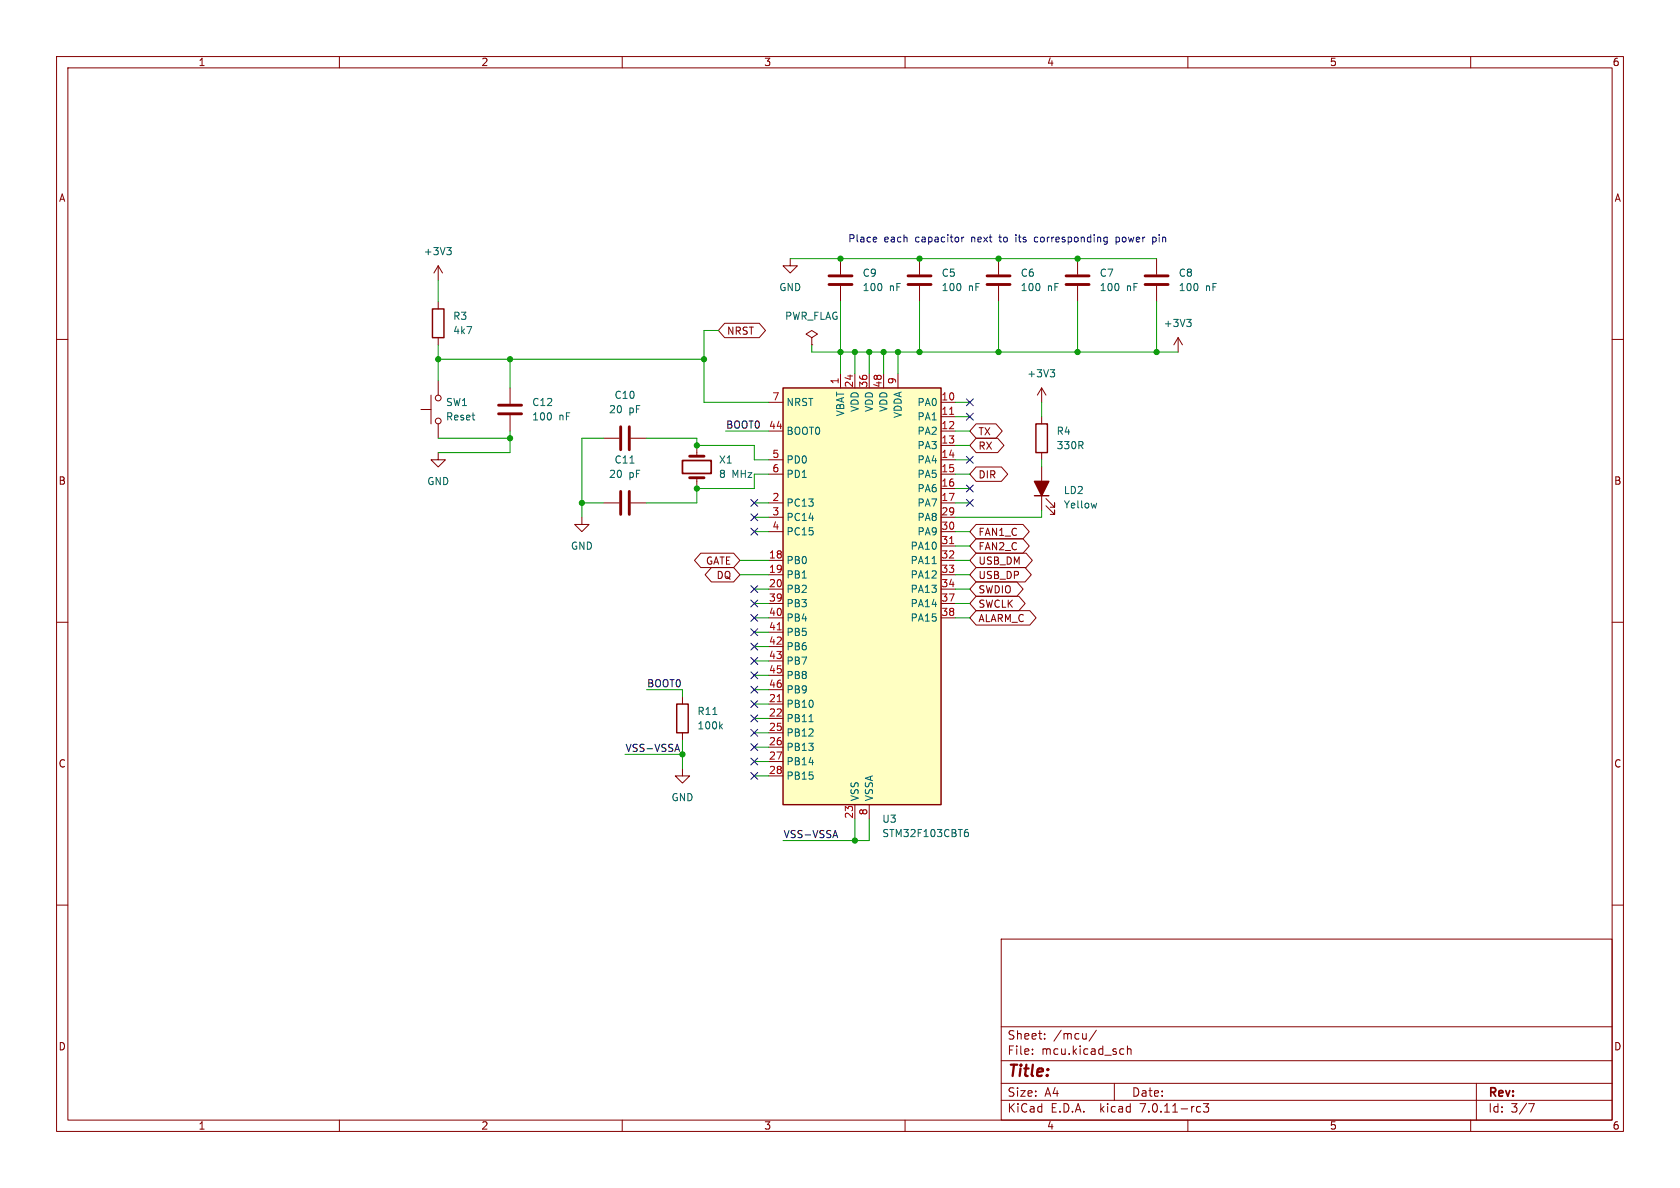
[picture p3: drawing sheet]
<svg xmlns="http://www.w3.org/2000/svg" width="297mm" height="210mm" viewBox="0 0 297 210" stroke-linecap="round" stroke-linejoin="round" font-family="sans-serif">
<g fill="none" stroke="#840000" stroke-width=".18">
<path d="M10 10h277v190h-277zM12 12h273v186h-273zM60 10v2M110 10v2M160 10v2M210 10v2M260 10v2M10 60h2M77.5 47l-.8 1.3M77.5 47v2.5M77.5 53.3v1.3M77.5 59.7v1.3"/>
<path d="M77.5 47l.7 1.3M128.1 57.1h6.1l1.1 1.3-1.1 1.3h-6.1l-1.1-1.3zM139.7 45.7v1.3h1.3l-1.3 1.3-1.3-1.3h1.3M143.5 59.7l1-.6-1-.7-1 .7 1 .6v1.3M148.6 45.7v2.8M148.6 50.5v2.8M162.6 45.7v2.8M162.6 50.5v2.8M176.5 45.7v2.8M176.5 50.5v2.8M190.5 45.7v2.8M190.5 50.5v2.8"/>
<path d="M204.5 45.7v2.8M204.5 50.5v2.8M208.3 59.7l-.8 1.3M208.3 59.7v2.5M208.3 59.7l.7 1.3M285 60h2M74.4 72.4h1.8M76.2 69.9v5M77.5 67.3v2.6M77.5 74.9v2.6M90.2 68.6v2.8M90.2 73.4v2.8"/>
<path d="M106.7 77.5h2.8M111.5 77.5h2.8M123.2 78.7v1.9M135.9 71.1h2.5M135.9 76.2h2.5M143.5 61h.1M148.6 66v2.6M151.1 66v2.6M153.7 66v2.6M156.2 66v2.6M158.7 66v2.6M166.4 71.1h2.5"/>
<path d="M166.4 73.7h2.5M166.4 76.2h2.5M166.4 78.7h2.5M172.6 77.5h3.8l1.1 1.2-1.1 1.3h-3.8l-1.2-1.3zM172.6 74.9h3.5l1.1 1.3-1.1 1.3h-3.5l-1.2-1.3zM184.1 68.6v2.5M184.1 73.7v1.2M184.1 68.6l-.7 1.3M184.1 68.6l.8 1.3M77.5 80v1.3h1.2l-1.2 1.3-1.3-1.3h1.3M102.9 91.4v1.3h1.2l-1.2 1.3-1.3-1.3h1.3M106.7 88.9h2.8"/>
<path d="M111.5 88.9h2.8M123.2 84.5v1.9M123.9 97.8h5.8l1.1 1.3-1.1 1.2h-5.8l-1.1-1.2zM135.9 88.9h2.5M135.9 81.3h2.5M135.9 83.8h2.5M135.9 99.1h2.5M135.9 91.4h2.5M135.9 94h2.5M166.4 88.9h2.5M166.4 81.3h2.5M166.4 83.8h2.5"/>
<path d="M166.4 86.4h2.5M166.4 99.1h2.5M166.4 91.4h2.5M166.4 94h2.5M166.4 96.5h2.5M172.6 97.8h8.8l1.1 1.3-1.1 1.2h-8.8l-1.2-1.2zM172.6 95.2h8.3l1.1 1.3-1.1 1.3h-8.3l-1.2-1.3zM172.6 92.7h8.3l1.1 1.3-1.1 1.3h-8.3l-1.2-1.3zM172.6 82.5h4.4l1.2 1.3-1.2 1.3h-4.4l-1.2-1.3zM184.1 80v1.3M184.1 82.6v7.6M184.9 89.4l1.5 1.5v-.7v.7h-.7"/>
<path d="M184.9 88.1l1.5 1.6v-.8v.8h-.7M10 110h2M125.8 100.3h3.9l1.1 1.3-1.1 1.3h-3.9l-1.1-1.3zM135.9 101.6h2.5M135.9 104.1h2.5M135.9 106.7h2.5M135.9 109.2h2.5M135.9 111.8h2.5M135.9 114.3h2.5M135.9 116.8h2.5M135.9 119.4h2.5M166.4 101.6h2.5"/>
<path d="M166.4 104.1h2.5M166.4 106.7h2.5M166.4 109.2h2.5M172.6 107.9h9.5l1.1 1.3-1.1 1.3h-9.5l-1.2-1.3zM172.6 105.4h7.5l1.1 1.3-1.1 1.3h-7.5l-1.2-1.3zM172.6 100.3h8.6l1.1 1.3-1.1 1.3h-8.6l-1.2-1.3zM172.6 102.9h7.2l1.1 1.2-1.1 1.3h-7.2l-1.2-1.3zM285 110h2M120.6 135.9v1.3h1.3l-1.3 1.2-1.2-1.2h1.2M120.6 123.2v1.3M120.6 129.5v1.3M135.9 124.5h2.5"/>
<path d="M135.9 127h2.5M135.9 129.5h2.5M135.9 132.1h2.5M135.9 134.6h2.5M135.9 137.2h2.5M135.9 121.9h2.5M10 160h2M151.1 142.2v2.6M153.7 142.2v2.6M285 160h2M177 166h108v32h-108zM60 198v2"/>
<path d="M110 198v2M160 198v2M177 194.5h108M177 191.5h108M177 187.5h108M177 181.5h108M182.5 186.3v.1M182.5 185.5v.1M184.7 183.6v.1M184.7 182.8v.1M193.8 182.1l-1.3 2M197 191.5v3"/>
<path d="M198.2 185.4l.5 .1M198.7 186.3l-.5 .1M199.3 185.5l.2-.1 .4 .1 .1 .9M199.3 184.9v1.5M210 198v2M211.8 195.6l.4 .1M212.2 196.5l-.4 .1M212.7 195.1h1l-.5 .6 .4 .1v.7l-.2 .1h-.4l-.3-.1M260 198v2M261 191.5v6.5M270.2 195.1h1l-.6 1.5"/>
<circle cx="77.5" cy="74.4" r=".51"/>
<circle cx="77.5" cy="70.4" r=".51"/>
</g>
<path d="M120.6 81.4h5.1v2.3h-5.1z" fill="none" stroke="#840000" stroke-width=".3"/>
<g fill="none" stroke="#840000" stroke-width=".51">
<path d="M146.6 50.3h4M146.6 48.8h4M160.5 50.3h4.1M160.5 48.8h4.1M174.5 50.3h4.1M174.5 48.8h4.1M188.5 50.3h4M188.5 48.8h4M202.4 50.3h4.1M202.4 48.8h4.1M88.1 73.2h4.1M88.1 71.6h4.1"/>
<path d="M109.7 75.4v4.1M111.3 75.4v4.1M109.7 86.9v4M111.3 86.9v4M121.9 84.5h2.6M121.9 80.6h2.6"/>
</g>
<g fill="none" stroke="#006464" stroke-width=".18">
<path d="M79 43.8h.8l-.5 .4M79.5 44.2l.3 .3v.3l-.3 .2M209.8 56.5h.8l-.4 .4M210.3 56.9l.3 .3v.3l-.3 .2M185.7 65.3h.7l-.4 .5M186.2 65.8l.2 .3v.3l-.2 .2M111.4 81.9h.7M164.8 99.6h.7M193.9 89l-.3 .8M126 126.3h.7M127.4 128.4l.3 .4M127.7 128l-.5 .5"/>
<path d="M143 127.6h.8M170.6 147.2l.4-.1 .2 .3-.1 .4h-.5M171.1 146.6l-.4 .2"/>
</g>
<path d="M76.5 54.6h2v5.1h-2zM138.4 68.6h28v73.6h-28zM183.1 74.9h2.1v5.1h-2.1zM182.9 87.6h2.5M119.6 124.5h2.1v5h-2.1z" fill="none" stroke="#840000" stroke-width=".25"/>
<path d="M182.9 85.1h2.5l-1.3 2.5z" fill="#840000" stroke="#840000" stroke-width=".25"/>
<path d="M138.4 68.6h28v73.6h-28z" fill="#ffffc2" stroke="#ffffc2" stroke-width=".18"/>
<path d="M167.9 73.2h.7M167.9 96.1h.7M137.4 111.3h.7M137.4 124h.7" fill="none" stroke="#a90000" stroke-width=".18"/>
<path d="M119.4 132.5h.6M119.7 131.6l.4 1.2M147.4 147.7h.6M147.7 146.8l.4 1.3" fill="none" stroke="#0f0f0f" stroke-width=".18"/>
<g fill="none" stroke="#0000c2" stroke-width=".18">
<path d="M154.8 41.9l.2 .3-.6 .1M154.9 42.7l-.1 .1M170 41.9v.9M170.4 41.9l-.4 .3M179.6 41.5v.1M179.6 41.9v.9M183.3 41.9h-.2l-.2 .3v.4l.4 .2M195.4 41.9l.3 .1M195.7 42.7l-.3 .1M195.7 41.9v1l-.1 .2-.3 .1M197.3 42l.4-.1 .2 .1M197.3 41.9v1.3"/>
<path d="M197.9 42.6l-.2 .2-.4-.1M203.8 42l.3-.1 .3 .3-.1 .5h-.5M203.8 41.9v1.3"/>
</g>
<g fill="none" stroke="#009600" stroke-width=".18">
<path d="M77.5 49.5v3.8M127 58.4h-2.5v12.7h11.4M139.7 45.7h64.8M148.6 53.3v12.7M162.6 53.3v8.9M176.5 53.3v8.9M190.5 53.3v8.9M204.5 53.3v8.9M77.5 77.5h12.7M77.5 63.5h47M77.5 61v6.3M90.2 63.5v5.1"/>
<path d="M90.2 76.2v3.8h-12.7M106.7 77.5h-3.8v13.9M114.3 77.5h8.9v1.2h10.1v2.6h2.6M128.3 76.2h7.6M143.5 61v1.2h64.8M151.1 62.2v3.8M153.7 62.2v3.8M156.2 62.2v3.8M158.7 62.2v3.8M168.9 78.7h2.5M168.9 76.2h2.5M168.9 71.1h2.5"/>
<path d="M168.9 73.7h2.5M184.1 71.1v2.6M102.9 88.9h3.8M130.8 99.1h5.1M133.3 88.9h2.6M133.3 91.4h2.6M133.3 94h2.6M135.9 83.8h-2.6v2.6h-10.1v2.5h-8.9M168.9 88.9h2.5M168.9 83.8h2.5M168.9 86.4h2.5M168.9 81.3h2.5"/>
<path d="M168.9 94h2.5M168.9 99.1h2.5M168.9 96.5h2.5M184.1 81.3v1.3M184.1 90.2v1.2h-15.2M130.8 101.6h5.1M133.3 111.8h2.6M133.3 114.3h2.6M133.3 116.8h2.6M133.3 119.4h2.6M133.3 106.7h2.6M133.3 104.1h2.6"/>
<path d="M133.3 109.2h2.6M168.9 106.7h2.5M168.9 104.1h2.5M168.9 101.6h2.5M168.9 109.2h2.5M110.5 133.4h10.1M114.3 121.9h6.3v1.3M120.6 130.8v5.1M133.3 134.6h2.6M133.3 132.1h2.6M133.3 137.2h2.6M133.3 127h2.6"/>
<path d="M133.3 129.5h2.6M133.3 124.5h2.6M133.3 121.9h2.6M151.1 144.8v3.8M153.7 144.8v3.8h-15.3"/>
</g>
<g fill="none" stroke="#000084" stroke-width=".18">
<path d="M170.8 70.5l1.3 1.2M170.8 73.1l1.3 1.2M172.1 70.5l-1.3 1.2M172.1 73.1l-1.3 1.2M132.7 90.8l1.3 1.2M132.7 93.4l1.3 1.2M132.7 88.3l1.3 1.2M134 90.8l-1.3 1.2M134 93.4l-1.3 1.2M134 88.3l-1.3 1.2M170.8 80.7l1.3 1.2M170.8 85.8l1.3 1.2"/>
<path d="M170.8 88.3l1.3 1.2M172.1 85.8l-1.3 1.2M172.1 80.7l-1.3 1.2M172.1 88.3l-1.3 1.2M132.7 118.8l1.3 1.2M132.7 113.7l1.3 1.2M132.7 116.2l1.3 1.2M132.7 111.2l1.3 1.2M132.7 103.5l1.3 1.2M132.7 108.6l1.3 1.2M132.7 106.1l1.3 1.2M134 118.8l-1.3 1.2"/>
<path d="M134 113.7l-1.3 1.2M134 116.2l-1.3 1.2M134 108.6l-1.3 1.2M134 111.2l-1.3 1.2M134 103.5l-1.3 1.2M134 106.1l-1.3 1.2M132.7 121.3l1.3 1.2M132.7 134l1.3 1.2M132.7 123.9l1.3 1.2M132.7 136.6l1.3 1.2M132.7 131.5l1.3 1.2M132.7 126.4l1.3 1.2"/>
<path d="M132.7 128.9l1.3 1.2M134 121.3l-1.3 1.2M134 134l-1.3 1.2M134 123.9l-1.3 1.2M134 136.6l-1.3 1.2M134 131.5l-1.3 1.2M134 126.4l-1.3 1.2M134 128.9l-1.3 1.2"/>
</g>
<g fill="#009600" stroke="#009600" stroke-width=".18">
<circle cx="162.6" cy="62.2" r=".46"/>
<circle cx="176.5" cy="62.2" r=".46"/>
<circle cx="190.5" cy="62.2" r=".46"/>
<circle cx="123.2" cy="86.4" r=".46"/>
<circle cx="123.2" cy="78.7" r=".46"/>
<circle cx="102.9" cy="88.9" r=".46"/>
<circle cx="77.5" cy="63.5" r=".46"/>
<circle cx="124.5" cy="63.5" r=".46"/>
<circle cx="90.2" cy="63.5" r=".46"/>
<circle cx="90.2" cy="77.5" r=".46"/>
<circle cx="120.6" cy="133.4" r=".46"/>
<circle cx="153.7" cy="62.2" r=".46"/>
<circle cx="151.1" cy="62.2" r=".46"/>
<circle cx="148.6" cy="62.2" r=".46"/>
<circle cx="151.1" cy="148.6" r=".46"/>
<circle cx="156.2" cy="62.2" r=".46"/>
<circle cx="162.6" cy="45.7" r=".46"/>
<circle cx="176.5" cy="45.7" r=".46"/>
<circle cx="148.6" cy="45.7" r=".46"/>
<circle cx="204.5" cy="62.2" r=".46"/>
<circle cx="158.7" cy="62.2" r=".46"/>
<circle cx="190.5" cy="45.7" r=".46"/>
</g>
<text font-size="2.8" fill="#840000" x="178" y="190.9">Title:</text>
<g font-size="2.1" fill="#840000">
<text x="178" y="184">Sheet:</text>
<text x="186.2" y="184">/mcu/</text>
<text x="178" y="186.7">File:</text>
<text x="184.1" y="186.7">mcu.kicad_sch</text>
<text x="178" y="196.9">KiCad</text>
<text x="178" y="194.1">Size:</text>
<text x="184.7" y="194.1">A4</text>
<text x="185.7" y="196.9">E.D.A.</text>
<text x="194.6" y="196.9">kicad</text>
<text x="200" y="194.1">Date:</text>
<text x="201.8" y="196.9">7.0.11-rc3</text>
<text x="263" y="194.3">Rev:</text>
<text x="263" y="196.9">Id:</text>
<text x="267.1" y="196.9">3/7</text>
</g>
<g font-size="1.8" fill="#840000">
<text x="35" y="11.9">1</text>
<text x="85" y="11.9">2</text>
<text x="135" y="11.9">3</text>
<text x="185" y="11.9">4</text>
<text x="235" y="11.9">5</text>
<text x="285" y="11.9">6</text>
<text x="10.3" y="35.9">A</text>
<text x="285.3" y="35.9">A</text>
<text x="128.4" y="59.4">NRST</text>
<text x="172.9" y="77.2">TX</text>
<text x="172.9" y="79.7">RX</text>
<text x="10.3" y="85.9">B</text>
<text x="172.9" y="84.8">DIR</text>
<text x="285.3" y="85.9">B</text>
<text x="172.9" y="94.9">FAN1_C</text>
<text x="124.7" y="100">GATE</text>
<text x="172.9" y="100">USB_DM</text>
<text x="172.9" y="97.5">FAN2_C</text>
<text x="126.6" y="102.6">DQ</text>
<text x="172.9" y="107.6">SWCLK</text>
<text x="172.9" y="102.6">USB_DP</text>
<text x="172.9" y="105.1">SWDIO</text>
<text x="172.9" y="110.2">ALARM_C</text>
<text x="10.3" y="135.9">C</text>
<text x="285.3" y="135.9">C</text>
<text x="10.3" y="185.9">D</text>
<text x="285.3" y="185.9">D</text>
<text x="35" y="199.9">1</text>
<text x="85" y="199.9">2</text>
<text x="135" y="199.9">3</text>
<text x="185" y="199.9">4</text>
<text x="235" y="199.9">5</text>
<text x="285" y="199.9">6</text>
</g>
<g font-size="1.8" fill="#006464">
<text x="74.8" y="45.3">+3V3</text>
<text x="137.7" y="51.7">GND</text>
<text x="152.4" y="49.1">C9</text>
<text x="152.4" y="51.7">100</text>
<text x="157.2" y="51.7">nF</text>
<text x="166.4" y="49.1">C5</text>
<text x="166.4" y="51.7">100</text>
<text x="171.2" y="51.7">nF</text>
<text x="180.3" y="49.1">C6</text>
<text x="180.3" y="51.7">100</text>
<text x="185.1" y="51.7">nF</text>
<text x="194.3" y="49.1">C7</text>
<text x="194.3" y="51.7">100</text>
<text x="199.1" y="51.7">nF</text>
<text x="208.3" y="49.1">C8</text>
<text x="208.3" y="51.7">100</text>
<text x="213.1" y="51.7">nF</text>
<text x="80" y="56.7">R3</text>
<text x="80" y="59.3">4k7</text>
<text x="138.7" y="56.7">PWR_FLAG</text>
<text x="205.6" y="58">+3V3</text>
<text x="78.7" y="72">SW1</text>
<text x="94" y="72">C12</text>
<text x="108.5" y="70.7">C10</text>
<text x="138.9" y="72">NRST</text>
<text x="162.1" y="72">PA0</text>
<text x="181.5" y="66.9">+3V3</text>
<text x="78.7" y="74.5">Reset</text>
<text x="94" y="74.5">100</text>
<text x="98.8" y="74.5">nF</text>
<text x="107.6" y="73.3">20</text>
<text x="111.2" y="73.3">pF</text>
<text x="138.9" y="77.1">BOOT0</text>
<text x="149.5" y="73.7" transform="rotate(-90 149.5 73.7)">VBAT</text>
<text x="152" y="72.9" transform="rotate(-90 152 72.9)">VDD</text>
<text x="154.5" y="72.9" transform="rotate(-90 154.5 72.9)">VDD</text>
<text x="157.1" y="72.9" transform="rotate(-90 157.1 72.9)">VDD</text>
<text x="159.6" y="74" transform="rotate(-90 159.6 74)">VDDA</text>
<text x="162.1" y="74.5">PA1</text>
<text x="162.1" y="77.1">PA2</text>
<text x="186.7" y="77.1">R4</text>
<text x="108.5" y="82.1">C11</text>
<text x="127" y="82.1">X1</text>
<text x="138.9" y="82.1">PD0</text>
<text x="162.1" y="79.6">PA3</text>
<text x="162.1" y="82.1">PA4</text>
<text x="186.7" y="79.6">330R</text>
<text x="75.4" y="86">GND</text>
<text x="107.6" y="84.7">20</text>
<text x="111.2" y="84.7">pF</text>
<text x="127" y="84.7">8</text>
<text x="129.4" y="84.7">MHz</text>
<text x="138.9" y="89.8">PC13</text>
<text x="138.9" y="84.7">PD1</text>
<text x="162.1" y="84.7">PA5</text>
<text x="162.1" y="87.2">PA6</text>
<text x="162.1" y="89.8">PA7</text>
<text x="188" y="87.5">LD2</text>
<text x="138.9" y="92.3">PC14</text>
<text x="138.9" y="94.8">PC15</text>
<text x="162.1" y="92.3">PA8</text>
<text x="162.1" y="94.8">PA9</text>
<text x="188" y="90.1">Yellow</text>
<text x="100.8" y="97.4">GND</text>
<text x="138.9" y="99.9">PB0</text>
<text x="160.9" y="97.4">PA10</text>
<text x="160.9" y="99.9">PA11</text>
<text x="138.9" y="102.5">PB1</text>
<text x="138.9" y="105">PB2</text>
<text x="138.9" y="107.5">PB3</text>
<text x="160.9" y="102.5">PA12</text>
<text x="160.9" y="105">PA13</text>
<text x="160.9" y="107.5">PA14</text>
<text x="138.9" y="110.1">PB4</text>
<text x="138.9" y="112.6">PB5</text>
<text x="160.9" y="110.1">PA15</text>
<text x="138.9" y="115.2">PB6</text>
<text x="138.9" y="117.7">PB7</text>
<text x="138.9" y="125.3">PB10</text>
<text x="138.9" y="120.2">PB8</text>
<text x="138.9" y="122.8">PB9</text>
<text x="123.2" y="126.6">R11</text>
<text x="123.2" y="129.1">100k</text>
<text x="138.9" y="127.9">PB11</text>
<text x="138.9" y="130.4">PB12</text>
<text x="138.9" y="132.9">PB13</text>
<text x="138.9" y="135.5">PB14</text>
<text x="118.6" y="141.8">GND</text>
<text x="138.9" y="138">PB15</text>
<text x="152" y="141.7" transform="rotate(-90 152 141.7)">VSS</text>
<text x="154.5" y="141.7" transform="rotate(-90 154.5 141.7)">VSSA</text>
<text x="155.9" y="145.6">U3</text>
<text x="155.9" y="148.2">STM32F103CBT6</text>
</g>
<g font-size="1.8" fill="#0000c2">
<text x="149.9" y="42.9">Place</text>
<text x="156.3" y="42.9">each</text>
<text x="161.9" y="42.9">capacitor</text>
<text x="172" y="42.9">next</text>
<text x="177.2" y="42.9">to</text>
<text x="180.2" y="42.9">its</text>
<text x="183.7" y="42.9">corresponding</text>
<text x="198.3" y="42.9">power</text>
<text x="205" y="42.9">pin</text>
</g>
<g font-size="1.8" fill="#a90000">
<text x="136.5" y="70.9">7</text>
<text x="148.3" y="68" transform="rotate(-90 148.3 68)">1</text>
<text x="150.9" y="68.6" transform="rotate(-90 150.9 68.6)">24</text>
<text x="153.4" y="68.6" transform="rotate(-90 153.4 68.6)">36</text>
<text x="156" y="68.6" transform="rotate(-90 156 68.6)">48</text>
<text x="158.5" y="68" transform="rotate(-90 158.5 68)">9</text>
<text x="166.3" y="70.9">10</text>
<text x="135.8" y="75.9">44</text>
<text x="166.3" y="73.4">11</text>
<text x="166.3" y="75.9">12</text>
<text x="136.5" y="81">5</text>
<text x="136.5" y="83.6">6</text>
<text x="166.3" y="78.5">13</text>
<text x="166.3" y="81">14</text>
<text x="166.3" y="83.6">15</text>
<text x="136.5" y="88.6">2</text>
<text x="166.3" y="86.1">16</text>
<text x="166.3" y="88.6">17</text>
<text x="136.5" y="91.2">3</text>
<text x="136.5" y="93.7">4</text>
<text x="166.3" y="91.2">29</text>
<text x="166.3" y="93.7">30</text>
<text x="135.8" y="98.8">18</text>
<text x="135.8" y="101.3">19</text>
<text x="166.3" y="96.3">31</text>
<text x="166.3" y="98.8">32</text>
<text x="166.3" y="101.3">33</text>
<text x="135.8" y="103.9">20</text>
<text x="135.8" y="106.4">39</text>
<text x="166.3" y="103.9">34</text>
<text x="166.3" y="106.4">37</text>
<text x="135.8" y="109">40</text>
<text x="135.8" y="111.5">41</text>
<text x="166.3" y="109">38</text>
<text x="135.8" y="114">42</text>
<text x="135.8" y="116.6">43</text>
<text x="135.8" y="119.1">45</text>
<text x="135.8" y="124.2">21</text>
<text x="135.8" y="121.7">46</text>
<text x="135.8" y="126.7">22</text>
<text x="135.8" y="129.3">25</text>
<text x="135.8" y="131.8">26</text>
<text x="135.8" y="134.4">27</text>
<text x="135.8" y="136.9">28</text>
<text x="150.9" y="144.8" transform="rotate(-90 150.9 144.8)">23</text>
<text x="153.4" y="144.2" transform="rotate(-90 153.4 144.2)">8</text>
</g>
<g font-size="1.8" fill="#0f0f0f">
<text x="128.3" y="75.9">BOOT0</text>
<text x="114.3" y="121.6">BOOT0</text>
<text x="110.5" y="133">VSS-VSSA</text>
<text x="138.4" y="148.2">VSS-VSSA</text>
</g>
</svg>
